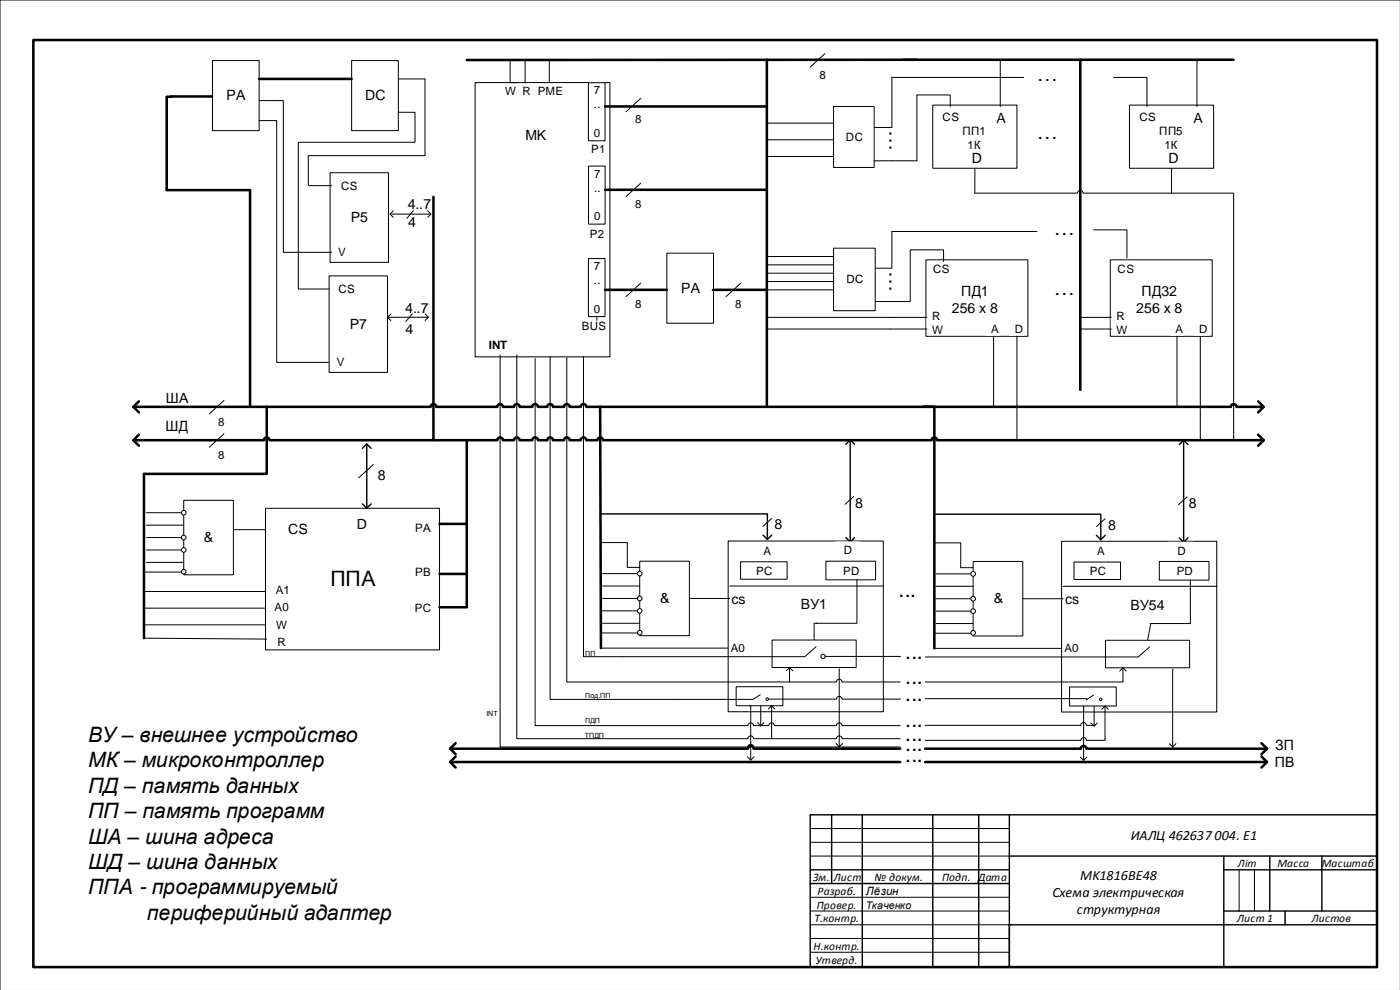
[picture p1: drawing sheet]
<svg xmlns="http://www.w3.org/2000/svg" width="420mm" height="297mm" viewBox="0 0 420 297" stroke-linecap="round" stroke-linejoin="round" font-family="sans-serif">
<path d="M277.7 77.9h30.6v22.9h-30.6z" fill="none" stroke="#000" stroke-width=".3"/>
<path d="M278.3 78.4h7.7v4.6h-7.7z" fill-rule="evenodd" fill="#fff"/>
<path d="M278.3 78.4h7.7v4.6h-7.7z" fill="none" stroke="#fff" stroke-width=".3"/>
<path d="M278 95.2h4.4v3.5h-4.4z" fill-rule="evenodd" fill="#fff"/>
<path d="M278 95.2h4.4v3.5h-4.4z" fill="none" stroke="#fff" stroke-width=".3"/>
<path d="M295.7 97h4.3v3.5h-4.3z" fill-rule="evenodd" fill="#fff"/>
<path d="M295.7 97h4.3v3.5h-4.3z" fill="none" stroke="#fff" stroke-width=".3"/>
<path d="M302.8 97h4.3v3.5h-4.3z" fill-rule="evenodd" fill="#fff"/>
<path d="M302.8 97h4.3v3.5h-4.3z" fill="none" stroke="#fff" stroke-width=".3"/>
<path d="M142.5 24.8h40.4v82.2h-40.4z" fill-rule="evenodd" fill="#fff"/>
<path d="M142.5 24.8h40.4v82.2h-40.4z" fill="none" stroke="#000" stroke-width=".3"/>
<path d="M176.5 49.8h5v17.4h-5z" fill-rule="evenodd" fill="#fff"/>
<path d="M176.5 49.8h5v17.4h-5z" fill="none" stroke="#000" stroke-width=".3"/>
<path d="M176.5 77.5h5v17.4h-5z" fill-rule="evenodd" fill="#fff"/>
<path d="M176.5 77.5h5v17.4h-5z" fill="none" stroke="#000" stroke-width=".3"/>
<path d="M176.5 24.8h5v17.4h-5z" fill-rule="evenodd" fill="#fff"/>
<path d="M176.5 24.8h5v17.4h-5zM179 94.9v1.2" fill="none" stroke="#000" stroke-width=".3"/>
<path d="M279.8 31.5h25.2v19h-25.2z" fill-rule="evenodd" fill="#fff"/>
<path d="M279.8 31.5h25.2v19h-25.2z" fill="none" stroke="#000" stroke-width=".3"/>
<path d="M281 32h8v6.4h-8z" fill-rule="evenodd" fill="#fff"/>
<path d="M281 32h8v6.4h-8z" fill="none" stroke="#fff" stroke-width=".3"/>
<path d="M297 33h6.3v5h-6.3z" fill-rule="evenodd" fill="#fff"/>
<path d="M297 33h6.3v5h-6.3z" fill="none" stroke="#fff" stroke-width=".3"/>
<path d="M288.6 45.5h8.4v4.1h-8.4z" fill-rule="evenodd" fill="#fff"/>
<path d="M288.6 45.5h8.4v4.1h-8.4z" fill="none" stroke="#fff" stroke-width=".3"/>
<path d="M338.8 31.5h25.2v19h-25.2z" fill-rule="evenodd" fill="#fff"/>
<path d="M338.8 31.5h25.2v19h-25.2z" fill="none" stroke="#000" stroke-width=".3"/>
<path d="M340 32h8v6.4h-8z" fill-rule="evenodd" fill="#fff"/>
<path d="M340 32h8v6.4h-8z" fill="none" stroke="#fff" stroke-width=".3"/>
<path d="M356 33h6.2v5h-6.2z" fill-rule="evenodd" fill="#fff"/>
<path d="M356 33h6.2v5h-6.2z" fill="none" stroke="#fff" stroke-width=".3"/>
<path d="M347.6 45.5h8.4v4.1h-8.4z" fill-rule="evenodd" fill="#fff"/>
<path d="M347.6 45.5h8.4v4.1h-8.4z" fill="none" stroke="#fff" stroke-width=".3"/>
<path d="M250 31.9h12.2v18.3h-12.2z" fill-rule="evenodd" fill="#fff"/>
<path d="M250 31.9h12.2v18.3h-12.2zM285 32v-3.5h-10v19.7h-12.8M307 23.2h-39.5v15h-5.3M334 23.2h10v8.8" fill="none" stroke="#000" stroke-width=".3"/>
<path d="M333 77.9h30.6v22.9h-30.6z" fill-rule="evenodd" fill="#fff"/>
<path d="M333 77.9h30.6v22.9h-30.6z" fill="none" stroke="#000" stroke-width=".3"/>
<path d="M333.5 78.4h7.8v4.6h-7.8z" fill-rule="evenodd" fill="#fff"/>
<path d="M333.5 78.4h7.8v4.6h-7.8z" fill="none" stroke="#fff" stroke-width=".3"/>
<path d="M333.3 95.2h4.4v3.5h-4.4z" fill-rule="evenodd" fill="#fff"/>
<path d="M333.3 95.2h4.4v3.5h-4.4z" fill="none" stroke="#fff" stroke-width=".3"/>
<path d="M350.9 97h4.4v3.5h-4.4z" fill-rule="evenodd" fill="#fff"/>
<path d="M350.9 97h4.4v3.5h-4.4z" fill="none" stroke="#fff" stroke-width=".3"/>
<path d="M358 97h4.4v3.5h-4.4z" fill-rule="evenodd" fill="#fff"/>
<path d="M358 97h4.4v3.5h-4.4z" fill="none" stroke="#fff" stroke-width=".3"/>
<g fill="none" stroke="#000" stroke-width=".3">
<path d="M300 17.9v14.1M359 17.9v14.1M292.4 50.5v7.4M351.4 50.5v7.4M283 78.4v-3.5h-10v15.5h-10.8M311 69.4h-43.5v11h-5.3M328 68.9h10v8.5M267 95.2h11M267 98.7h11M324 95.2h9.3M324 98.7h9.3M298 100.8v21.1"/>
<path d="M305 100.8v31.1M353 100.8v21.1M360 100.8v31.1"/>
</g>
<path d="M271 17.9h99" fill="none" stroke="#000" stroke-width=".76"/>
<path d="M218.4 162.2h46.5v51.2h-46.5z" fill-rule="evenodd" fill="#fff"/>
<path d="M218.4 162.2h46.5v51.2h-46.5zM218.9 175.7h46" fill="none" stroke="#000" stroke-width=".3"/>
<path d="M222.1 168.5h14v5.2h-14z" fill-rule="evenodd" fill="#fff"/>
<path d="M222.1 168.5h14v5.2h-14z" fill="none" stroke="#000" stroke-width=".3"/>
<path d="M247.7 168.3h14.9v5.6h-14.9z" fill-rule="evenodd" fill="#fff"/>
<path d="M247.7 168.3h14.9v5.6h-14.9z" fill="none" stroke="#000" stroke-width=".3"/>
<path d="M191.9 168.3h14.9v22.3h-14.9z" fill-rule="evenodd" fill="#fff"/>
<path d="M180.2 162.7h7.9v7.4h3.8M180.7 172h11.2M180.7 179.5h11.2M180.7 175.7h11.2M191.9 168.3h14.9v22.3h-14.9zM218.9 179.4l-12.1 .1M180.2 189.8h11.2M180.2 194.3h38.2M180.7 183.2h11.2M180.7 186.9h11.2" fill="none" stroke="#000" stroke-width=".3"/>
<path d="M180 121.9l.2 72.4" fill="none" stroke="#000" stroke-width=".76"/>
<circle cx="234.8" cy="197.9" r=".32" fill="#fff"/>
<circle cx="234.8" cy="197.9" r=".32" fill="none" stroke="#000" stroke-width=".3"/>
<path d="M220.8 205.9h14v5.7h-14z" fill-rule="evenodd" fill="#fff"/>
<path d="M220.8 205.9h14v5.7h-14z" fill="none" stroke="#000" stroke-width=".3"/>
<circle cx="230.1" cy="209.6" r=".38" fill="#fff"/>
<circle cx="230.1" cy="209.6" r=".38" fill="none" stroke="#000" stroke-width=".3"/>
<path d="M225.8 209.7l2.2-1.4z" fill="#fff"/>
<path d="M202.1 209.7h23.7M225.8 209.7l2.2-1.4z" fill="none" stroke="#000" stroke-width=".3"/>
<path d="M253.7 133.2l1.3-1.3 1.3 1.3M255 131.9v30.6M253.7 161.2l1.3 1.3 1.3-1.3" fill="none" stroke="#000" stroke-width=".42"/>
<path d="M226.3 162.7h7.4v5h-7.4z" fill-rule="evenodd" fill="#fff"/>
<path d="M226.3 162.7h7.4v5h-7.4z" fill="none" stroke="#fff" stroke-width=".3"/>
<path d="M250.5 162.5h7.5v5h-7.5z" fill-rule="evenodd" fill="#fff"/>
<path d="M250.5 162.5h7.5v5h-7.5z" fill="none" stroke="#fff" stroke-width=".3"/>
<path d="M180 154.1h50.2v7.7M228.8 160.5l1.4 1.3 1.3-1.3" fill="none" stroke="#000" stroke-width=".42"/>
<circle cx="191.9" cy="172" r=".7" fill="#fff"/>
<circle cx="191.9" cy="172" r=".7" fill="none" stroke="#000" stroke-width=".3"/>
<circle cx="191.9" cy="179.4" r=".7" fill="#fff"/>
<circle cx="191.9" cy="179.4" r=".7" fill="none" stroke="#000" stroke-width=".3"/>
<circle cx="191.9" cy="183.2" r=".7" fill="#fff"/>
<circle cx="191.9" cy="183.2" r=".7" fill="none" stroke="#000" stroke-width=".3"/>
<circle cx="191.9" cy="189.7" r=".7" fill="#fff"/>
<g fill="none" stroke="#000" stroke-width=".3">
<path d="M257 173.9v13h-12.1M245.2 186.9h-1v5M224.9 211.6h.3v16.3M227.2 216.7l1 1 .9-1M228.2 211.6v6.1M230.4 212.6l1-1 1 1M231.4 211.6v9.8M251.8 200.6l-.1 23.3M224.2 226.9l1 1 .9-1M250.7 222.9l1 1 1-1"/>
<circle cx="191.9" cy="189.7" r=".7"/>
</g>
<path d="M228.9 157.8l2.5-2.3z" fill="#fff"/>
<path d="M228.9 157.8l2.5-2.3z" fill="none" stroke="#000" stroke-width=".3"/>
<path d="M253.4 151.2l2.6-2.3z" fill="#fff"/>
<path d="M253.4 151.2l2.6-2.3z" fill="none" stroke="#000" stroke-width=".3"/>
<path d="M231.6 191.9h25.2v8.3h-25.2z" fill-rule="evenodd" fill="#fff"/>
<path d="M186.8 196.9h54.6M231.6 191.9h25.2v8.3h-25.2zM235.8 201.1l1-.9 1 .9M236.8 200.2v4" fill="none" stroke="#000" stroke-width=".3"/>
<path d="M241.4 196.9l3.4-3z" fill="#fff"/>
<path d="M241.4 196.9l3.4-3z" fill="none" stroke="#000" stroke-width=".3"/>
<path d="M200 75.9h14v21h-14z" fill-rule="evenodd" fill="#fff"/>
<path d="M230 36.9h20M230 41.9h20M230 46.9h20M200 75.9h14v21h-14zM230 76.9h20M230 86v.9h20M230 81.9h20" fill="none" stroke="#000" stroke-width=".3"/>
<path d="M230 17.9v104M230 86.9h-16.2" fill="none" stroke="#000" stroke-width=".76"/>
<path d="M250 74.4h12.5v18.8h-12.5z" fill-rule="evenodd" fill="#fff"/>
<path d="M292.4 57.9h30.8a.83 .83 0 0 1 .8-.8 .83 .83 0 0 1 .8 .8h45.2v74M230 79.4h20M250 74.4h12.5v18.8h-12.5zM230 84.4h20M267 95.2h-37v3.5h37" fill="none" stroke="#000" stroke-width=".3"/>
<path d="M275 17.9l-135 .1M324 17.9v99M181.5 31.9h48.5M181.5 56.9h48.5M40 122h89.2a.83 .83 0 0 1 .8-.8 .83 .83 0 0 1 .8 .8h18.4a.83 .83 0 0 1 .8-.8 .83 .83 0 0 1 .8 .8h3.4a.83 .83 0 0 1 .8-.8 .83 .83 0 0 1 .8 .8h3.9a.83 .83 0 0 1 .8-.8 .83 .83 0 0 1 .8 .8h2.9a.83 .83 0 0 1 .8-.8 .83 .83 0 0 1 .8 .8h3.4a.83 .83 0 0 1 .8-.8 .83 .83 0 0 1 .8 .8h3.4a.83 .83 0 0 1 .8-.8 .83 .83 0 0 1 .8 .8h193.4a.83 .83 0 0 1 .8-.8 .83 .83 0 0 1 .8 .8h8.2M40 132h39.2a.83 .83 0 0 1 .8-.8 .83 .83 0 0 1 .8 .8h68.4a.83 .83 0 0 1 .8-.8 .83 .83 0 0 1 .8 .8h3.4a.83 .83 0 0 1 .8-.8 .83 .83 0 0 1 .8 .8h3.9a.83 .83 0 0 1 .8-.8 .83 .83 0 0 1 .8 .8h2.9a.83 .83 0 0 1 .8-.8 .83 .83 0 0 1 .8 .8h3.4a.83 .83 0 0 1 .8-.8 .83 .83 0 0 1 .8 .8h3.4a.83 .83 0 0 1 .8-.8 .83 .83 0 0 1 .8 .8h3.4a.83 .83 0 0 1 .8-.8 .83 .83 0 0 1 .9 .8h98.5a.83 .83 0 0 1 .8-.8 .83 .83 0 0 1 .9 .8h97.9M41.7 120.4l-1.7 1.6 1.7 1.7M41.7 130.3l-1.7 1.7 1.7 1.6M377.3 120.4l1.7 1.6-1.7 1.7M377.3 130.3l1.7 1.7-1.7 1.6" fill="none" stroke="#000" stroke-width=".76"/>
<path d="M243 20.1l4.4-4z" fill="#fff"/>
<path d="M243 20.1l4.4-4z" fill="none" stroke="#000" stroke-width=".3"/>
<path d="M62.8 124.1l4.4-4z" fill="#fff"/>
<path d="M62.8 124.1l4.4-4z" fill="none" stroke="#000" stroke-width=".3"/>
<path d="M62.8 134.1l4.4-4z" fill="#fff"/>
<path d="M62.8 134.1l4.4-4z" fill="none" stroke="#000" stroke-width=".3"/>
<path d="M181.5 86.9h18.5" fill="none" stroke="#000" stroke-width=".76"/>
<path d="M187.8 33.5l4.4-4z" fill="#fff"/>
<path d="M187.8 33.5l4.4-4z" fill="none" stroke="#000" stroke-width=".3"/>
<path d="M187.8 58.9l4.4-4z" fill="#fff"/>
<path d="M187.8 58.9l4.4-4z" fill="none" stroke="#000" stroke-width=".3"/>
<path d="M187.8 88.9l4.4-4z" fill="#fff"/>
<path d="M187.8 88.9l4.4-4z" fill="none" stroke="#000" stroke-width=".3"/>
<path d="M217.8 88.9l4.4-4z" fill="#fff"/>
<path d="M217.8 88.9l4.4-4z" fill="none" stroke="#000" stroke-width=".3"/>
<path d="M79.6 152.4h52.2v42.5h-52.2z" fill-rule="evenodd" fill="#fff"/>
<path d="M66.4 158.8h13.3M79.6 152.4h52.2v42.5h-52.2zM43.2 177.1v.3h36.4M43.2 187.1v.3h36.4M43.2 182.1v.3h36.4M43.2 191.4l36.8 .2" fill="none" stroke="#000" stroke-width=".3"/>
<path d="M108.7 134.4l1.3-1.3 1.3 1.3M110 133.1v19.3M108.7 151.1l1.3 1.3 1.3-1.3" fill="none" stroke="#000" stroke-width=".42"/>
<path d="M107.6 143.3l4.4-4z" fill="#fff"/>
<path d="M107.6 143.3l4.4-4z" fill="none" stroke="#000" stroke-width=".3"/>
<path d="M55.1 150h14.9v22.4h-14.9z" fill-rule="evenodd" fill="#fff"/>
<path d="M43.9 153.7h11.2M43.9 157.5h11.2M55.1 150h14.9v22.4h-14.9zM43.5 171.5h11.1M43.9 161.2h11.2M43.9 164.9h11.2M43.9 168.6h11.2" fill="none" stroke="#000" stroke-width=".3"/>
<circle cx="55.1" cy="153.7" r=".7" fill="#fff"/>
<circle cx="55.1" cy="153.7" r=".7" fill="none" stroke="#000" stroke-width=".3"/>
<circle cx="55.1" cy="161.2" r=".7" fill="#fff"/>
<circle cx="55.1" cy="161.2" r=".7" fill="none" stroke="#000" stroke-width=".3"/>
<circle cx="55.1" cy="164.9" r=".7" fill="#fff"/>
<circle cx="55.1" cy="164.9" r=".7" fill="none" stroke="#000" stroke-width=".3"/>
<circle cx="55.1" cy="171.4" r=".7" fill="#fff"/>
<circle cx="55.1" cy="171.4" r=".7" fill="none" stroke="#000" stroke-width=".3"/>
<path d="M80 121.9v20.2h-36.8v49.3M140 132.1v25h-8.2M140 157.1v25h-8.2M131.8 172.1h8.2" fill="none" stroke="#000" stroke-width=".76"/>
<path d="M99 51.8h17.5v26.9h-17.5z" fill-rule="evenodd" fill="#fff"/>
<path d="M99 51.8h17.5v26.9h-17.5z" fill="none" stroke="#000" stroke-width=".3"/>
<path d="M98.7 82.7h17.5v29h-17.5z" fill-rule="evenodd" fill="#fff"/>
<path d="M119.5 23.7h8M117 64.2h12.2M118 63.2l-1 1 1 1M124 63.2l-2 2.3M128.3 63.2l.9 1-.9 1M98.7 82.7h17.5v29h-17.5zM116.2 95.1h12.3M117.2 94.2l-1 .9 1 1M123.7 94.1l-2 2.3M127.5 94.2l1 .9-1 1" fill="none" stroke="#000" stroke-width=".3"/>
<path d="M100.3 52.4h8.7v6.6h-8.7z" fill-rule="evenodd" fill="#fff"/>
<path d="M100.3 52.4h8.7v6.6h-8.7z" fill="none" stroke="#fff" stroke-width=".3"/>
<path d="M99.6 83.6h8.6v6.6h-8.6z" fill-rule="evenodd" fill="#fff"/>
<path d="M99.6 83.6h8.6v6.6h-8.6z" fill="none" stroke="#fff" stroke-width=".3"/>
<path d="M99.6 106.5h4.4v4.1h-4.4z" fill-rule="evenodd" fill="#fff"/>
<path d="M99.6 106.5h4.4v4.1h-4.4z" fill="none" stroke="#fff" stroke-width=".3"/>
<path d="M99.9 73.5h4.4v4.1h-4.4z" fill-rule="evenodd" fill="#fff"/>
<path d="M99.9 73.5h4.4v4.1h-4.4z" fill="none" stroke="#fff" stroke-width=".3"/>
<path d="M63.5 28.9l-12.3 .1" fill="none" stroke="#000" stroke-width=".76"/>
<path d="M63.7 18.2h14v21h-14z" fill-rule="evenodd" fill="#fff"/>
<path d="M63.7 18.2h14v21h-14z" fill="none" stroke="#000" stroke-width=".3"/>
<path d="M105.5 18.2h14v21h-14z" fill-rule="evenodd" fill="#fff"/>
<path d="M105.5 18.2h14v21h-14zM77.7 36.2h5.3v72.5h15.5M77.7 30.2h7.3v45.5h14.5M119.5 33.7h5v9h-35v44h9M127.5 23.7v23h-35v9M92.7 55.7h6.8M150 106.4v117.6h74.3a.83 .83 0 0 1 .9-.8 .83 .83 0 0 1 .8 .8h44M155 106.4v115.1h69.3a.83 .83 0 0 1 .9-.8 .83 .83 0 0 1 .8 .8h24.9a.83 .83 0 0 1 .8-.8 .83 .83 0 0 1 .8 .8h17.5M160.5 107.5v110.1h63.8a.83 .83 0 0 1 .9-.8 .83 .83 0 0 1 .8 .8h4.6a.83 .83 0 0 1 .8-.8 .83 .83 0 0 1 .9 .8h18.6a.83 .83 0 0 1 .8-.8 .83 .83 0 0 1 .8 .8h17.5M165 106.9v102.8h37.1M170 107.3v97.2h66.8M175 106.9v90h11.8" fill="none" stroke="#000" stroke-width=".3"/>
<path d="M51.2 29h-1.2v28h25v64.9M77.7 23.7h27.8M130 59v72.9" fill="none" stroke="#000" stroke-width=".76"/>
<path d="M318.4 162.3h46.5v51.2h-46.5z" fill-rule="evenodd" fill="#fff"/>
<path d="M318.4 162.3h46.5v51.2h-46.5zM318.9 175.8h46" fill="none" stroke="#000" stroke-width=".3"/>
<path d="M322.1 168.5h14v5.3h-14z" fill-rule="evenodd" fill="#fff"/>
<path d="M322.1 168.5h14v5.3h-14z" fill="none" stroke="#000" stroke-width=".3"/>
<path d="M347.7 168.4h14.9v5.5h-14.9z" fill-rule="evenodd" fill="#fff"/>
<path d="M347.7 168.4h14.9v5.5h-14.9z" fill="none" stroke="#000" stroke-width=".3"/>
<path d="M291.9 168.4h14.9v22.3h-14.9z" fill-rule="evenodd" fill="#fff"/>
<path d="M280.2 162.8h7.9v7.4h3.8M280.7 172.1h11.2M280.7 175.8h11.2M280.7 179.5h11.2M291.9 168.4h14.9v22.3h-14.9zM318.9 179.5h-12.1M280.2 189.9h11.2M280.2 194.4h38.2M280.7 183.3h11.2M280.7 187h11.2" fill="none" stroke="#000" stroke-width=".3"/>
<circle cx="334.8" cy="198" r=".32" fill="#fff"/>
<circle cx="334.8" cy="198" r=".32" fill="none" stroke="#000" stroke-width=".3"/>
<path d="M320.8 206h14v5.7h-14z" fill-rule="evenodd" fill="#fff"/>
<path d="M320.8 206h14v5.7h-14z" fill="none" stroke="#000" stroke-width=".3"/>
<circle cx="330.1" cy="209.7" r=".38" fill="#fff"/>
<circle cx="330.1" cy="209.7" r=".38" fill="none" stroke="#000" stroke-width=".3"/>
<path d="M325.8 209.8l2.2-1.4z" fill="#fff"/>
<path d="M277.5 209.5h48.3v.3M325.8 209.8l2.2-1.4z" fill="none" stroke="#000" stroke-width=".3"/>
<path d="M353.7 133.3l1.3-1.3 1.3 1.3M355 132v30.6M353.7 161.3l1.3 1.3 1.3-1.3" fill="none" stroke="#000" stroke-width=".42"/>
<path d="M326.3 162.8h7.5v5h-7.5z" fill-rule="evenodd" fill="#fff"/>
<path d="M326.3 162.8h7.5v5h-7.5z" fill="none" stroke="#fff" stroke-width=".3"/>
<path d="M350.5 162.6h7.4v5h-7.4z" fill-rule="evenodd" fill="#fff"/>
<path d="M350.5 162.6h7.4v5h-7.4z" fill="none" stroke="#fff" stroke-width=".3"/>
<path d="M280 154.2h50.2v7.6M328.8 160.5l1.4 1.3 1.3-1.3" fill="none" stroke="#000" stroke-width=".42"/>
<circle cx="291.9" cy="172.1" r=".7" fill="#fff"/>
<circle cx="291.9" cy="172.1" r=".7" fill="none" stroke="#000" stroke-width=".3"/>
<circle cx="291.9" cy="179.5" r=".7" fill="#fff"/>
<circle cx="291.9" cy="179.5" r=".7" fill="none" stroke="#000" stroke-width=".3"/>
<circle cx="291.9" cy="183.3" r=".7" fill="#fff"/>
<circle cx="291.9" cy="183.3" r=".7" fill="none" stroke="#000" stroke-width=".3"/>
<circle cx="291.9" cy="189.8" r=".7" fill="#fff"/>
<g fill="none" stroke="#000" stroke-width=".3">
<path d="M357 173.9v13.1h-12.1M345.2 187l-1 5M324.9 211.7l.1 16.3M327.2 216.8l1 1 .9-1M328.2 211.7v6.1M330.5 212.7l.9-1 1 1M331.4 211.7v9.8M351.8 200.7l-.1 23.3M324 227l1 1 1-1M350.7 223l1 1 1-1"/>
<circle cx="291.9" cy="189.8" r=".7"/>
</g>
<path d="M328.9 157.9l2.5-2.3z" fill="#fff"/>
<path d="M328.9 157.9l2.5-2.3z" fill="none" stroke="#000" stroke-width=".3"/>
<path d="M353.4 151.3l2.6-2.3z" fill="#fff"/>
<path d="M353.4 151.3l2.6-2.3z" fill="none" stroke="#000" stroke-width=".3"/>
<path d="M331.6 192h25.2v8.2h-25.2z" fill-rule="evenodd" fill="#fff"/>
<path d="M277.5 197h63.9M331.6 192h25.2v8.2h-25.2zM335.8 201.2l1-1 1 1M336.8 200.2v4" fill="none" stroke="#000" stroke-width=".3"/>
<path d="M341.4 197l3.4-3z" fill="#fff"/>
<path d="M341.4 197l3.4-3z" fill="none" stroke="#000" stroke-width=".3"/>
<path d="M277 121.9h3.2v72.5" fill="none" stroke="#000" stroke-width=".76"/>
<circle cx="246.8" cy="196.8" r=".66" fill="#fff"/>
<g fill="none" stroke="#000" stroke-width=".3">
<path d="M419.9 0h-419.9v296.9M153 18v6.8h2M157.5 18v6.8h.3M164.7 18v6.8h.3M247.5 196.8h22.5v.2M236.8 204.2v.3h14.1a.83 .83 0 0 1 .8-.8 .83 .83 0 0 1 .8 .8h17.5M270 209.5l-17.5 .1a.83 .83 0 0 0-.8-.8 .83 .83 0 0 0-.8 .8h-20.4M328.2 217.3v.2h-2.4a.83 .83 0 0 0-.8-.8 .83 .83 0 0 0-.8 .8h-46.7M336.8 204.2v.3h-59.3M331.4 221.5v.5h-5.6a.83 .83 0 0 0-.8-.8 .83 .83 0 0 0-.8 .8h-46.7M243 256.7h59.7M243 252.6h59.7"/>
<path d="M243 248.5h59.7M243 269.1h59.7M243 273.2h59.7M243 277.3h59.7M371.6 260.8v12.4M376.2 260.8v12.4M243 285.5h59.7M243 281.4h59.7"/>
<circle cx="246.8" cy="196.8" r=".66"/>
</g>
<path d="M10 12h403v278h-403zM135 224.5h89.3a.83 .83 0 0 1 .9-.8 .83 .83 0 0 1 .8 .8h44M135 228.5h135M136.7 226.9l-1.7 1.6 1.7 1.7M136.7 222.8l-1.7 1.7 1.7 1.7M277.5 224.5h46.7a.83 .83 0 0 1 .8-.8 .83 .83 0 0 1 .8 .8h54.2M277.5 228.5h102.5M378.4 222.8l1.6 1.7-1.6 1.7M378.4 226.9l1.6 1.6-1.6 1.7" fill="none" stroke="#000" stroke-width=".76"/>
<g fill="none" stroke="#000" stroke-width=".42">
<path d="M249.4 244.3v20.6M258.6 244.3v45.4M279.8 244.3v45.4M293.5 244.3v45.4M302.7 244.3h-59.7v45.4M302.7 256.7h110.3M367.1 256.7v33M380.8 256.7v16.5M396.5 256.7v16.5M413 244.3h-110.3v45.4v-12.4h110.3M243 260.8h59.7M243 264.9h59.7"/>
<path d="M367.1 260.8h45.9M367.1 273.2h45.9M385.4 273.2v4.1"/>
</g>
<g font-size="6.4">
<text x="266.8" y="39.1" transform="rotate(90 266.8 39.1)">…</text>
<text x="266.8" y="81.3" transform="rotate(90 266.8 81.3)">…</text>
<text x="99.1" y="175.7">ППА</text>
<text x="269.5" y="179.1">...</text>
<text x="271.5" y="197.6">...</text>
<text x="271.5" y="205.1">...</text>
<text x="271.5" y="218.1">...</text>
<text x="26.4" y="222.4">ВУ– внешнее устройство</text>
<text x="271.5" y="222.1">...</text>
<text x="271.5" y="225.1">...</text>
<text x="271.5" y="228.6">...</text>
<text x="26.4" y="237.7">ПД – память данных</text>
<text x="26.4" y="245.3">ПП – память программ</text>
<text x="26.4" y="252.9">ША – шина адреса</text>
<text x="44.1" y="275.8">периферийный адаптер</text>
</g>
<g font-size="6.3">
<text x="311" y="24.1">…</text>
<text x="311" y="41.7">…</text>
<text x="316" y="70.4">…</text>
<text x="316" y="88.4">…</text>
<text x="271.5" y="210.1">...</text>
<text x="26.4" y="230.1">МК – микроконтроллер</text>
<text x="26.4" y="260.6">ШД – шина данных</text>
<text x="26.4" y="268.2">ППА - программируемый</text>
</g>
<g font-size="4.2">
<text x="67.9" y="30">РА</text>
<text x="109.5" y="30">DC</text>
<text x="298.9" y="36.7">A</text>
<text x="357.9" y="36.7">A</text>
<text x="157.6" y="42">MK</text>
<text x="291.4" y="48.8">D</text>
<text x="350.5" y="48.8">D</text>
<text x="122.3" y="62.7">4..7</text>
<text x="105.2" y="66.6">P5</text>
<text x="122.4" y="68.1">4</text>
<text x="204.3" y="87.8">РА</text>
<text x="288.3" y="88.6">ПД1</text>
<text x="342.4" y="88.6">ПД32</text>
<text x="121.5" y="93.9">4..7</text>
<text x="285.5" y="93.7">256 x 8</text>
<text x="340.8" y="93.7">256 x 8</text>
<text x="104.9" y="98.6">P7</text>
<text x="121.6" y="100.1">4</text>
<text x="49.8" y="120.8">ША</text>
<text x="49.7" y="129.3">ШД</text>
<text x="113.3" y="143.9">8</text>
<text x="256.5" y="152.2">8</text>
<text x="356.6" y="152.3">8</text>
<text x="86.4" y="160.2">CS</text>
<text x="107" y="158.5">D</text>
<text x="232.3" y="158.8">8</text>
<text x="332.3" y="158.8">8</text>
<text x="61.2" y="162.6">&amp;</text>
<text x="198" y="180.9">&amp;</text>
<text x="219.4" y="181.1">cs</text>
<text x="240.2" y="182.7">ВУ1</text>
<text x="298.1" y="181">&amp;</text>
<text x="319.5" y="181.2">cs</text>
<text x="339.1" y="182.8">ВУ54</text>
<text x="382.4" y="224.9">ЗП</text>
<text x="382.3" y="230">ПВ</text>
<text x="339.1" y="252">ИАЛЦ 462637 004. Е1</text>
<text x="324" y="264">MK1816ВE48</text>
<text x="315.6" y="269.1">Схема электрическая</text>
<text x="323" y="274.2">структурная</text>
</g>
<g font-size="3.4">
<text x="245.8" y="23.6">8</text>
<text x="151.5" y="28.4">W R PME</text>
<text x="178.2" y="28.3">7</text>
<text x="178.2" y="32.5">..</text>
<text x="178.2" y="41">0</text>
<text x="190.5" y="37">8</text>
<text x="282.7" y="36.3">CS</text>
<text x="288.7" y="40.4">ПП1</text>
<text x="341.8" y="36.3">CS</text>
<text x="347.7" y="40.4">ПП5</text>
<text x="177.3" y="45.9">P1</text>
<text x="253.7" y="42.2">DC</text>
<text x="290.2" y="44.7">1К</text>
<text x="349.2" y="44.7">1К</text>
<text x="178.2" y="53.3">7</text>
<text x="102.3" y="56.8">CS</text>
<text x="178.2" y="57.5">..</text>
<text x="190.5" y="62.5">8</text>
<text x="177" y="71.3">P2</text>
<text x="178.2" y="66">0</text>
<text x="101.4" y="76.7">V</text>
<text x="178.2" y="81.1">7</text>
<text x="279.9" y="81.8">CS</text>
<text x="335.2" y="81.8">CS</text>
<text x="101.5" y="88">CS</text>
<text x="178.2" y="85.3">..</text>
<text x="253.9" y="84.9">DC</text>
<text x="178.2" y="93.8">0</text>
<text x="190.5" y="92.5">8</text>
<text x="220.5" y="92.5">8</text>
<text x="279.6" y="95.9">R</text>
<text x="334.9" y="95.9">R</text>
<text x="174.5" y="99.1">BUS</text>
<text x="279.6" y="100.2">W</text>
<text x="297.3" y="99.9">A</text>
<text x="304.3" y="99.9">D</text>
<text x="334.9" y="100.2">W</text>
<text x="352.6" y="99.9">A</text>
<text x="359.7" y="99.9">D</text>
<text x="146.6" y="104.7">INT</text>
<text x="101.1" y="109.7">V</text>
<text x="65.5" y="127.7">8</text>
<text x="65.5" y="137.7">8</text>
<text x="124.5" y="159.5">РА</text>
<text x="229" y="166.4">A</text>
<text x="253.1" y="166.2">D</text>
<text x="329.1" y="166.5">A</text>
<text x="353.2" y="166.3">D</text>
<text x="124.5" y="172.6">РВ</text>
<text x="226.8" y="172.3">PC</text>
<text x="252.9" y="172.3">PD</text>
<text x="326.8" y="172.4">PC</text>
<text x="352.9" y="172.4">PD</text>
<text x="82.7" y="178.2">A1</text>
<text x="82.4" y="183.2">A0</text>
<text x="124.5" y="183.6">РС</text>
<text x="82.8" y="188.6">W</text>
<text x="83.2" y="193.6">R</text>
<text x="219.2" y="195.6">A0</text>
<text x="319.2" y="195.7">A0</text>
<text x="371.3" y="260.1">Літ</text>
<text x="383.2" y="260.1">Масса</text>
<text x="396.5" y="260.1">Масштаб</text>
<text x="243.9" y="264.2">Зм.</text>
<text x="245.2" y="268.3">Разраб.</text>
<text x="250.1" y="264.2">Лист</text>
<text x="259.7" y="268.5">Лёзин</text>
<text x="262.3" y="264.2">№ докум.</text>
<text x="282.5" y="264.2">Подп. Дата</text>
<text x="245" y="272.4">Провер.</text>
<text x="244.3" y="276.6">Т.контр.</text>
<text x="371.1" y="276.6">Лист 1</text>
<text x="393.5" y="276.6">Листов</text>
<text x="244" y="284.8">Н.контр.</text>
<text x="244.7" y="288.9">Утверд.</text>
</g>
<text font-size="3.2" x="259.7" y="272.4">Ткаченко</text>
<g font-size="2.1">
<text x="175.5" y="196.7">ПП</text>
<text x="175.5" y="209.2">Под.ПП</text>
<text x="145.9" y="214.7">INT</text>
<text x="175.4" y="221.2">ТПДП</text>
<text x="175.5" y="216.7">ПДП</text>
</g>
</svg>
